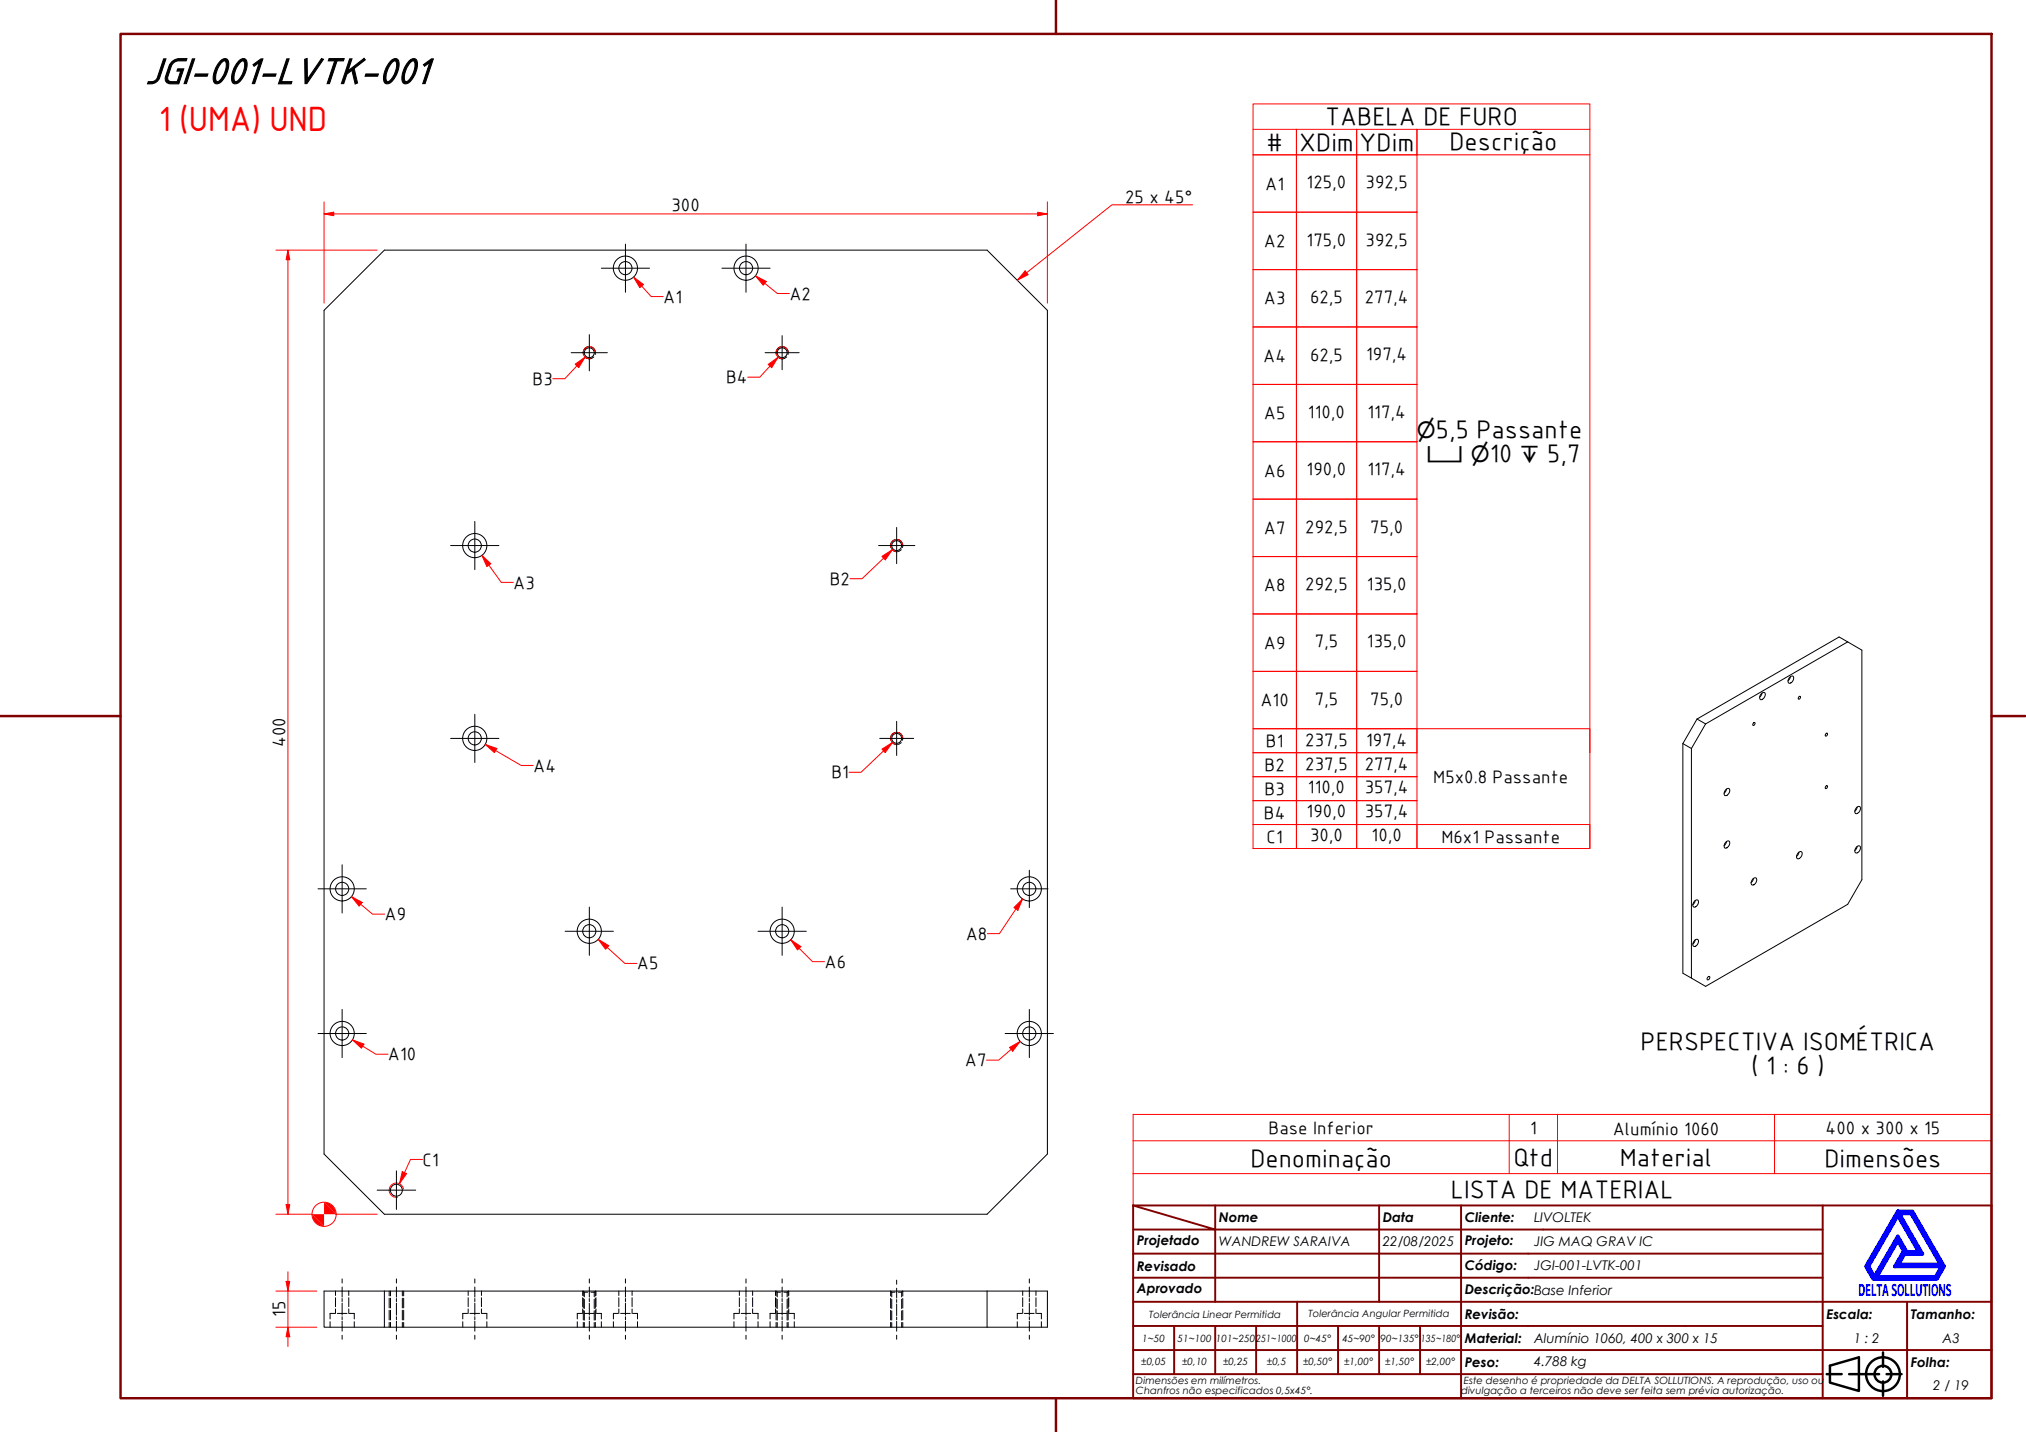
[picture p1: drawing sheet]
<svg xmlns="http://www.w3.org/2000/svg" width="420mm" height="297mm" viewBox="0 0 420 297" stroke-linecap="round" stroke-linejoin="round" font-family="sans-serif">
<!-- layer: Hidden (ABNT) -->
<g fill="none" stroke="#000" stroke-width=".21">
<path d="M121.3 74a1.26 1.26 0 0 0 1.8 0M121.9 71.9a1.21 1.21 0 0 0-.9 1.7M122.5 71.9a1.21 1.21 0 0 1 .9 1.7M161.3 74a1.26 1.26 0 0 0 1.9 0M161.9 71.9a1.24 1.24 0 0 0-.9 1.7M162.5 71.9a1.21 1.21 0 0 1 .9 1.7M185 114a1.22 1.22 0 0 0 1.9 0M185.7 111.9a1.21 1.21 0 0 0-.9 1.7M186.2 111.9a1.21 1.21 0 0 1 1 1.7M185 154a1.22 1.22 0 0 0 1.9 0M185.7 151.9a1.2 1.2 0 0 0-.9 1.7M186.2 151.9a1.2 1.2 0 0 1 1 1.7"/>
<path d="M68.5 274.2v1.1M69.5 272.4h-1v1.2M69.6 267.8v.9M69.6 269.2v1.8M69.6 271.5v.9M70 272.4h2M72.3 267.8v.9M72.3 269.2v1.8M72.3 271.5v.9M72.5 272.4h1v1.2M73.5 274.2v1.1M80.7 267.8v1"/>
<path d="M80.7 269.3v2M80.7 271.8v2M80.7 274.3v1M81 267.8v1M81 269.3v2M81 271.8v2M81 274.3v1M83.4 267.8v1M83.4 269.3v2M83.4 271.8v2M83.4 274.3v1M83.7 267.8v1"/>
<path d="M83.7 269.3v2M83.7 271.8v2M83.7 274.3v1M96 274.2v1.1M97 272.4h-1v1.2M97.1 267.8v.9M97.1 269.2v1.8M97.1 271.5v.9M97.5 272.4h2M99.8 267.8v.9M99.8 269.2v1.8M99.8 271.5v.9"/>
<path d="M99.9 272.4h1.1v1.2M101 274.2v1.1M119.7 274.2v1.1M120.7 272.4h-1v1.2M120.8 267.8v.9M120.8 269.2v1.8M120.8 271.5v.9M120.9 267.8l.1 .1M121 267.8v1M121 269.3v2M121 271.8v2M121 274.3v1"/>
<path d="M121.1 268h.1M121.2 268h.7M121.2 268v1M121.2 269.5v1.9M121.2 271.9v1.9M121.2 274.3v1M121.2 272.4h2M122.6 268h.6M123.2 268v1M123.2 269.5v1.9M123.2 271.9v1.9M123.2 274.3v1"/>
<path d="M123.3 268h-.1M123.5 267.8v1M123.5 269.3v2M123.5 271.8v2M123.5 274.3v1M123.5 267.8l-.1 .1M123.6 267.8v.9M123.6 269.2v1.8M123.6 271.5v.9M123.7 272.4h1v1.2M124.7 274.2v1.1M127.2 274.2v1.1"/>
<path d="M128.2 272.4h-1v1.2M128.3 267.8v.9M128.3 269.2v1.8M128.3 271.5v.9M128.7 272.4h2M131.1 267.8v.9M131.1 269.2v1.8M131.1 271.5v.9M131.2 272.4h1v1.2M132.2 274.2v1.1M152.2 274.2v1.1M153.2 272.4h-1v1.2"/>
<path d="M153.3 267.8v.9M153.3 269.2v1.8M153.3 271.5v.9M153.7 272.4h2M156.1 267.8v.9M156.1 269.2v1.8M156.1 271.5v.9M156.2 272.4h1v1.2M157.2 274.2v1.1M159.7 274.2v1.1M160.7 272.4h-1v1.2M160.8 267.8v.9"/>
<path d="M160.8 269.2v1.8M160.8 271.5v.9M160.9 267.8l.1 .1M161 267.8v1M161 269.3v2M161 271.8v2M161 274.3v1M161.1 268h.1M161.2 268h.7M161.2 268v1M161.2 269.5v1.9M161.2 271.9v1.9"/>
<path d="M161.2 274.3v1M161.2 272.4h2M162.6 268h.6M163.2 268v1M163.2 269.5v1.9M163.2 271.9v1.9M163.2 274.3v1M163.3 268h-.1M163.4 267.8v1M163.4 269.3v2M163.4 271.8v2M163.4 274.3v1"/>
<path d="M163.5 267.8l-.1 .1M163.6 267.8v.9M163.6 269.2v1.8M163.6 271.5v.9M163.7 272.4h1v1.2M164.7 274.2v1.1M184.7 267.8l.1 .1M184.7 267.8v1M184.7 269.3v2M184.7 271.8v2M184.7 274.3v1M184.8 268h.1"/>
<path d="M184.9 268h.7M184.9 268v1M184.9 269.5v1.9M184.9 271.9v1.9M184.9 274.3v1M186.3 268h.7M187 268v1M187 269.5v1.9M187 271.9v1.9M187 274.3v1M187.1 268h-.1M187.2 267.8v1"/>
<path d="M187.2 269.3v2M187.2 271.8v2M187.2 274.3v1M187.2 267.8v.1M211 274.2v1.1M212 272.4h-1v1.2M212.1 267.8v.9M212.1 269.2v1.8M212.1 271.5v.9M212.4 272.4h2.1M214.8 267.8v.9M214.8 269.2v1.8"/>
<path d="M214.8 271.5v.9M215 272.4h1v1.2M216 274.2v1.1"/>
</g>
<!-- layer: Visible (ABNT) -->
<g fill="none" stroke="#000" stroke-width=".21">
<path d="M67.2 64.4l12.5-12.5h125l12.5 12.5v175l-12.5 12.5h-125l-12.5-12.5zM383.2 133.1l2.9 1.8v47.6l-2.9 5.1-29.5 17-4.7-2.7v-47.7M383.2 133.1l-1.8-1-29.5 17M383.2 133.1l-29.5 17.1M350.8 155.3v47.6M351.9 149.1l1.8 1.1-2.9 5.1-1.8-1.1M351.9 149.1l-2.9 5.1M363.7 149.9h.1a.3 .3 0 0 1 .1 .4 .3 .3 0 0 1-.4 .1zM365.4 143.7a.44 .44 0 0 1 .6 .1 .44 .44 0 0 1 0 .6 .71 .71 0 0 1-1 .6v-.7zM365.4 143.7l-.5 .9M371.2 140.5a.47 .47 0 0 1 .6-.2 .47 .47 0 0 1 .1 .7 .72 .72 0 0 1-1 .6l-.1-.5zM371.3 140.4l-.5 .8"/>
<path d="M373.1 144.5l.2-.1a.29 .29 0 0 1 0 .4 .29 .29 0 0 1-.4 .1zM378.7 152.2l.2-.1a.3 .3 0 0 1 0 .4 .3 .3 0 0 1-.4 .1zM357.9 174.7a.46 .46 0 0 1 .7-.2 .46 .46 0 0 1 .1 .7 .71 .71 0 0 1-1.1 .6v-.5zM357.9 163.8a.47 .47 0 0 1 .7-.2 .47 .47 0 0 1 .1 .7 .71 .71 0 0 1-1.1 .6v-.5zM358.1 174.6l-.6 .8M358.1 163.7l-.6 .8M372.9 176.9a.46 .46 0 0 1 .7-.2 .46 .46 0 0 1 .1 .7 .64 .64 0 0 1-.4 .6 .64 .64 0 0 1-.7-.1v-.4zM373.1 176.8l-.5 .8M378.7 163.1l.2-.2a.3 .3 0 0 1 0 .5 .3 .3 0 0 1-.4 0zM385 167.5a.46 .46 0 0 1 .7-.2 .46 .46 0 0 1 .1 .7 .7 .7 0 0 1-1.1 .6v-.5zM385 175.7a.46 .46 0 0 1 .7-.2 .46 .46 0 0 1 .1 .7 .63 .63 0 0 1-.4 .6 .63 .63 0 0 1-.7-.1v-.4zM385.1 167.4l-.4 .9"/>
<path d="M385.1 175.6l-.4 .8M351.4 195.1a.46 .46 0 0 1 .7-.2 .46 .46 0 0 1 .1 .7 .63 .63 0 0 1-.4 .6 .63 .63 0 0 1-.7-.1v-.4zM351.4 186.9a.47 .47 0 0 1 .7-.2 .47 .47 0 0 1 .1 .7 .7 .7 0 0 1-1.1 .6v-.5zM351.6 195l-.5 .8M351.6 186.8l-.5 .8M363.5 182.3a.47 .47 0 0 1 .7-.2 .47 .47 0 0 1 .1 .7 .63 .63 0 0 1-.4 .7 .63 .63 0 0 1-.7-.2v-.4zM363.6 182.2l-.4 .9M354.2 202.7l.2-.2a.38 .38 0 0 1 .1 .5 .38 .38 0 0 1-.5 .2zM79.7 267.8v7.5h-12.5v-7.5h150v7.5h-137.5M204.7 267.8v7.5"/>
<circle cx="129.7" cy="55.6" r="1.37"/>
<circle cx="129.7" cy="55.6" r="2.51"/>
<circle cx="154.7" cy="55.6" r="1.37"/>
<circle cx="154.7" cy="55.6" r="2.51"/>
<circle cx="122.2" cy="73.2" r="1.03"/>
<circle cx="162.2" cy="73.2" r="1.03"/>
<circle cx="98.5" cy="113.2" r="1.37"/>
<circle cx="98.5" cy="113.2" r="2.51"/>
<circle cx="186" cy="113.2" r="1.03"/>
<circle cx="98.5" cy="153.2" r="1.37"/>
<circle cx="98.5" cy="153.2" r="2.51"/>
<circle cx="186" cy="153.2" r="1.03"/>
<circle cx="71" cy="184.4" r="1.37"/>
<circle cx="71" cy="184.4" r="2.51"/>
<circle cx="122.2" cy="193.2" r="1.37"/>
<circle cx="122.2" cy="193.2" r="2.51"/>
<circle cx="162.2" cy="193.2" r="1.37"/>
<circle cx="162.2" cy="193.2" r="2.51"/>
<circle cx="213.5" cy="184.4" r="1.37"/>
<circle cx="213.5" cy="184.4" r="2.51"/>
<circle cx="71" cy="214.4" r="1.37"/>
<circle cx="71" cy="214.4" r="2.51"/>
<circle cx="213.5" cy="214.4" r="1.37"/>
<circle cx="213.5" cy="214.4" r="2.51"/>
<circle cx="82.2" cy="246.9" r="1.24"/>
</g>
<!-- layer: Visible Narrow (ABNT) -->
<path d="M123.4 73a1.26 1.26 0 0 0-1.4-1.1 1.26 1.26 0 0 0-1 1.5 1.26 1.26 0 0 0 1.4 1M163.5 73a1.26 1.26 0 0 0-1.5-1.1 1.26 1.26 0 0 0-1 1.5 1.26 1.26 0 0 0 1.4 1M187.2 113a1.26 1.26 0 0 0-1.5-1.1 1.26 1.26 0 0 0-1 1.5 1.26 1.26 0 0 0 1.5 1M187.2 152.9a1.26 1.26 0 0 0-1.5-1 1.26 1.26 0 0 0-1 1.5 1.26 1.26 0 0 0 1.5 1M83.7 246.6a1.49 1.49 0 0 0-1.8-1.2 1.49 1.49 0 0 0-1.2 1.7 1.49 1.49 0 0 0 1.8 1.3" fill="none" stroke="#f00" stroke-width=".21"/>
<path d="M235 236.6h178v-5.4h-178v12.2M313 231.2v12.2M323 231.2v12.2M368 231.2v12.2M413 236.6v6.8h-178M235 243.4v6.6h178v-6.6" fill="none" stroke="#f00" stroke-width=".21"/>
<!-- layer: Borda A3/A4 (ABNT) -->
<path d="M25 7h388v283h-388zM219 0v7M0 148.5h25M413 148.5h7M219 290v7" fill="none" stroke="#800000" stroke-width=".51"/>
<path d="M393.6 257.3l1.2 2.2-1.8 3.2h9.7l-1.3 2.2h-12.2zM393.6 252.1l4.4 7.6h-2.6l-1.8-3.2-4.9 8.4-1.2-2.2zM393.6 251.3h3l6.6 11.4-1.5 2.6h-13.2l-1.5-2.6zM393.8 251.7h2.5l6.2 10.6h-8.8l1.2-2.2h3.8zM395 259.7h.2l-.1 .2z" fill="none" stroke="#00f" stroke-width=".8"/>
<!-- layer: 0 -->
<path d="M388.5 265.3h13.2" fill="none" stroke="#000" stroke-width=".21"/>
<g fill="none" stroke="#800000" stroke-width=".4">
<path d="M235 250l17 5h-17M235 250h178v40h-178zM252 255h34v5h17M252 255v15M252 250v5M286 250v5h17v5M303 250v5h75M378 250v20h-143M235 260h51v10M235 275h17M243.5 275v10M260.5 275h-8.5v10"/>
<path d="M269 270v15h-8.5M277.5 275v10h-8.5M286 275v10h8.5M294.5 275v10M303 275h-42.5v10M303 260v5h-68M303 275v10h75M303 260h75M303 275h75M378 265h-75v10M395.5 270v10h17.5M413 270h-35v10h17.5v10"/>
<path d="M235 285h25.5M235 280h143v10M277.5 285h8.5M294.5 285h8.5v5"/>
</g>
<g fill="none" stroke="#000" stroke-width=".51">
<path d="M378.8 285h3.1M379.5 283.3l6-1.8v7l-6-1.7zM383.5 285h6.2M390.5 280.5v3M390.5 286.5v3M391.2 285h3.2"/>
<circle cx="390.5" cy="285" r="3.5"/>
<circle cx="390.5" cy="285" r="1.75"/>
</g>
<path d="M59.7 249.9v2" fill="none" stroke="#f00" stroke-width=".21"/>
<path d="M59.3 249.9h.8l-.4 2z" fill="#f00"/>
<path d="M59.7 51.9v2M59.3 249.9h.8l-.4 2z" fill="none" stroke="#f00" stroke-width=".21"/>
<path d="M59.7 51.9l.4 2h-.8z" fill="#f00"/>
<path d="M57.2 51.9h21M59.7 51.9l.4 2h-.8zM59.7 53.9v196M67.2 44.4h2M57.2 251.9h7.6M69.6 251.9h8.6" fill="none" stroke="#f00" stroke-width=".21"/>
<path d="M67.2 44.4l2-.4v.8z" fill="#f00"/>
<path d="M67.2 44.4l2-.4v.8zM215.2 44.4h2" fill="none" stroke="#f00" stroke-width=".21"/>
<path d="M215.2 44l2 .4-2 .4z" fill="#f00"/>
<path d="M67.2 41.9v21M69.2 44.4h146M215.2 44l2 .4-2 .4zM217.2 41.9v21" fill="none" stroke="#f00" stroke-width=".21"/>
<path d="M212.9 56.6l-1.9 1.5" fill="none" stroke="#f00" stroke-width=".21"/>
<path d="M212.6 56.2l.6 .8-2.2 1.1z" fill="#f00"/>
<path d="M212.6 56.2l.6 .8-2.2 1.1zM247.3 42.5h-16.7l-17.7 14.1" fill="none" stroke="#f00" stroke-width=".21"/>
<path d="M59.7 265.8v2" fill="none" stroke="#f00" stroke-width=".21"/>
<path d="M59.3 265.8h.8l-.4 2z" fill="#f00"/>
<path d="M59.3 265.8h.8l-.4 2zM59.7 275.3v2" fill="none" stroke="#f00" stroke-width=".21"/>
<path d="M59.7 275.3l.4 2h-.8z" fill="#f00"/>
<g fill="none" stroke="#f00" stroke-width=".21">
<path d="M57.2 267.8h8.5M57.2 275.3h8.5M59.7 275.3l.4 2h-.8zM59.7 263.8v2M59.7 267.8v7.5M59.7 277.3v2"/>
<circle cx="67.2" cy="251.9" r="2.51"/>
</g>
<g fill="#f00">
<path d="M67.2 249.4a2.49 2.49 0 0 1 2.5 2.5z" fill-rule="evenodd"/>
<path d="M64.7 251.9l2.5 2.5a2.53 2.53 0 0 1-2.5-2.5z" fill-rule="evenodd"/>
<path d="M67.2 249.4v5l-2.5-2.5h5z" fill-rule="evenodd"/>
</g>
<path d="M131.4 57.5l1.7 1.8" fill="none" stroke="#f00" stroke-width=".21"/>
<path d="M131.4 57.5l2 1.5-.7 .7z" fill="#f00"/>
<path d="M131.4 57.5l2 1.5-.7 .7zM133.1 59.3l1.9 2.2h2.5M156.7 57.2l1.9 1.6" fill="none" stroke="#f00" stroke-width=".21"/>
<path d="M156.7 57.2l2.2 1.2-.6 .8z" fill="#f00"/>
<path d="M156.7 57.2l2.2 1.2-.6 .8zM158.6 58.8l2.6 2.1h2.5M99.9 115.2l1.5 2" fill="none" stroke="#f00" stroke-width=".21"/>
<path d="M99.9 115.2l1.9 1.7-.8 .6z" fill="#f00"/>
<path d="M99.9 115.2l1.9 1.7-.8 .6zM101.4 117.2l2.5 3.6h2.5M100.6 154.4l2.2 1.3" fill="none" stroke="#f00" stroke-width=".21"/>
<path d="M100.6 154.4l2.4 .9-.5 .8z" fill="#f00"/>
<path d="M100.6 154.4l2.4 .9-.5 .8zM102.8 155.7l5.3 3.1h2.5M124.1 194.8l1.8 1.7" fill="none" stroke="#f00" stroke-width=".21"/>
<path d="M124.1 194.8l2.2 1.4-.7 .7z" fill="#f00"/>
<path d="M124.1 194.8l2.2 1.4-.7 .7zM125.9 196.5l3.7 3.3h2.5M164 194.9l1.7 1.8" fill="none" stroke="#f00" stroke-width=".21"/>
<path d="M164 194.9l2.1 1.4-.7 .7z" fill="#f00"/>
<path d="M164 194.9l2.1 1.4-.7 .7zM165.7 196.7l2.8 2.8h2.5M211.6 216l-1.9 1.7" fill="none" stroke="#f00" stroke-width=".21"/>
<path d="M209.4 217.3l2.2-1.3-1.6 2z" fill="#f00"/>
<path d="M212.1 186.5l-1.4 2M209.4 217.3l2.2-1.3-1.6 2zM209.7 217.7l-2.6 2.2h-2.5" fill="none" stroke="#f00" stroke-width=".21"/>
<path d="M210.3 188.3l1.8-1.8-1 2.3z" fill="#f00"/>
<path d="M72.9 186l1.9 1.6M210.3 188.3l1.8-1.8-1 2.3zM210.7 188.5l-3.4 5.2h-2.5" fill="none" stroke="#f00" stroke-width=".21"/>
<path d="M72.9 186l2.2 1.2-.6 .8z" fill="#f00"/>
<path d="M72.9 186l2.2 1.2-.6 .8zM74.8 187.6l2.5 2h2.5M73.1 215.7l2.1 1.3" fill="none" stroke="#f00" stroke-width=".21"/>
<path d="M73.1 215.7l2.4 .9-.5 .8z" fill="#f00"/>
<path d="M185.1 154l-1.9 1.8M73.1 215.7l2.4 .9-.5 .8zM75.2 217l2.8 1.7h2.5" fill="none" stroke="#f00" stroke-width=".21"/>
<path d="M182.9 155.4l2.2-1.4-1.5 2.1z" fill="#f00"/>
<path d="M185.1 114l-1.8 1.8M182.9 155.4l2.2-1.4-1.5 2.1zM183.2 155.8l-4.6 4.4h-2.5" fill="none" stroke="#f00" stroke-width=".21"/>
<path d="M182.9 115.4l2.2-1.4-1.5 2.1z" fill="#f00"/>
<path d="M121.3 74.1l-1.7 1.8M182.9 115.4l2.2-1.4-1.5 2.1zM183.3 115.8l-4.5 4.2h-2.5" fill="none" stroke="#f00" stroke-width=".21"/>
<path d="M119.3 75.6l2-1.5-1.3 2.1z" fill="#f00"/>
<path d="M119.3 75.6l2-1.5-1.3 2.1zM119.6 75.9l-2.5 2.7h-2.5M161.4 74.1l-1.7 1.8" fill="none" stroke="#f00" stroke-width=".21"/>
<path d="M159.3 75.6l2.1-1.5-1.4 2.2z" fill="#f00"/>
<path d="M159.3 75.6l2.1-1.5-1.4 2.2zM159.7 75.9l-2.1 2.3h-2.5M83.9 243.3l-1.1 2.2" fill="none" stroke="#f00" stroke-width=".21"/>
<path d="M83.4 243l.9 .4-1.5 2.1z" fill="#f00"/>
<g fill="none" stroke="#f00" stroke-width=".21">
<path d="M259.9 26.8h9v5.3h-9h9v11.9h-9h9v11.9h-9h9v11.9h-9h9v11.9h-9h9v11.9h-9h9v11.9h-9h9v12h-9h9v11.8h-9h9v12h-9h9v11.9h-9h9v4.9h-9h9v5h-9h9v5h-9h9v4.9h-9h9v5v-5h12.4v5v-5h12.6v5v-5h35.8v5M259.9 21.6h69.8v154.4h-69.8zM268.9 26.8h12.4v5.3h-12.4zM268.9 32.1h12.4v11.9h-12.4zM281.3 26.8h12.6v5.3h-12.6zM281.3 32.1h12.6v11.9h-12.6zM329.7 26.8h-35.8v5.3h35.8M268.9 44h12.4v11.9h-12.4zM268.9 55.9h12.4v11.9h-12.4zM281.3 44h12.6v11.9h-12.6zM281.3 55.9h12.6v11.9h-12.6zM268.9 67.8h12.4v11.9h-12.4z"/>
<path d="M268.9 79.7h12.4v11.9h-12.4zM281.3 67.8h12.6v11.9h-12.6zM281.3 79.7h12.6v11.9h-12.6zM268.9 91.6h12.4v11.9h-12.4zM281.3 91.6h12.6v11.9h-12.6zM268.9 103.5h12.4v12h-12.4zM268.9 115.5h12.4v11.8h-12.4zM281.3 103.5h12.6v12h-12.6zM281.3 115.5h12.6v11.8h-12.6zM268.9 127.3h12.4v12h-12.4zM268.9 139.3h12.4v11.9h-12.4zM281.3 127.3h12.6v12h-12.6z"/>
<path d="M281.3 139.3h12.6v11.9h-12.6zM268.9 151.2h12.4v4.9h-12.4zM268.9 156.1h12.4v5h-12.4zM281.3 151.2h12.6v4.9h-12.6zM281.3 156.1h12.6v5h-12.6zM293.9 156.1v-4.9h35.8v4.9M268.9 161.1h12.4v5h-12.4zM268.9 166.1h12.4v4.9h-12.4zM281.3 161.1h12.6v5h-12.6zM281.3 166.1h12.6v4.9h-12.6zM83.4 243l.9 .4-1.5 2.1zM87.6 240.5h-2.5l-1.2 2.8"/>
</g>
<!-- layer: Marca de centro (ISO) -->
<g fill="none" stroke="#000" stroke-width=".21">
<path d="M124.7 55.6h10M129.7 50.6v10M149.7 55.6h10M154.7 50.6v10M118.4 73.2h7.6M122.2 69.4v7.5M158.7 73.2h7M162.2 69.6v7.1M93.5 113.2h10M98.5 108.2v10M182.2 113.2h7.5M185.9 109.4v7.5"/>
<path d="M93.5 153.2h10M98.5 148.2v10M182.4 153.2h7.1M185.9 149.6v7.1M71 179.4v10M66 184.4h10M117.2 193.2h10M122.2 188.2v10M157.2 193.2h10M162.2 188.2v10M209.6 184.4h7.7M213.5 180.5v7.8"/>
<path d="M66 214.4h10M71 209.4v10M208.4 214.4h10.1M213.5 209.4v10M78.2 246.9h8M82.2 242.9v8"/>
</g>
<!-- layer: Linha de centro (ISO) -->
<g fill="none" stroke="#000" stroke-width=".21">
<path d="M71 265.3v.8M71 267v2.1M71 269.4v.6M71 270.3v2.5M71 273.1v.6M71 274.1v2M71 277v.8M82.2 265.3v.8M82.2 267v2.1M82.2 269.4v.6M82.2 270.3v2.5M82.2 273.1v.6"/>
<path d="M82.2 274.1v2M82.2 277v.8M98.5 265.3v.8M98.5 267v2.1M98.5 269.4v.6M98.5 270.3v2.5M98.5 273.1v.6M98.5 274.1v2M98.5 277v.8M122.2 265.3v.8M122.2 267v2.1M122.2 269.4v.6"/>
<path d="M122.2 270.3v2.5M122.2 273.1v.6M122.2 274.1v2M122.2 277v.8M129.7 265.3v.8M129.7 267v2.1M129.7 269.4v.6M129.7 270.3v2.5M129.7 273.1v.6M129.7 274.1v2M129.7 277v.8M154.7 265.3v.8"/>
<path d="M154.7 267v2.1M154.7 269.4v.6M154.7 270.3v2.5M154.7 273.1v.6M154.7 274.1v2M154.7 277v.8M162.2 265.3v.8M162.2 267v2.1M162.2 269.4v.6M162.2 270.3v2.5M162.2 273.1v.6M162.2 274.1v2"/>
<path d="M162.2 277v.8M185.9 265.5v.9M185.9 267.2v2M185.9 269.6v.6M185.9 270.5v2.4M185.9 273.2v.6M185.9 274.1v2M185.9 277v.8M213.5 265.3v.8M213.5 267v2.1M213.5 269.4v.6M213.5 270.3v2.5"/>
<path d="M213.5 273.1v.6M213.5 274.1v2M213.5 277v.8"/>
</g>
<text font-size="8.1" x="30" y="17.3">JGI-001-LVTK-001</text>
<text font-size="7" fill="#f00" x="32.9" y="27.2">1 (UMA) UND</text>
<g font-size="5.4">
<text x="274.8" y="26">TABELA DE FURO</text>
<text x="262.6" y="31.2">#</text>
<text x="269.4" y="31.2">XDim</text>
<text x="281.9" y="31.3">YDim</text>
<text x="300.6" y="31.1">Descrição</text>
<text x="297.8" y="90.8">5,5 Passante</text>
<text x="308.9" y="95.8">10</text>
<text x="320.9" y="95.8">5,7</text>
<text x="340.2" y="217.9">PERSPECTIVA ISOMÉTRICA</text>
<text x="363.2" y="222.8">( 1 : 6 )</text>
<text x="259.3" y="242">Denominação</text>
<text x="313.9" y="241.8">Qtd</text>
<text x="335.9" y="241.8">Material</text>
<text x="378.4" y="242">Dimensões</text>
<text x="300.9" y="248.5">LISTA DE MATERIAL</text>
</g>
<g font-size="4.6">
<text x="293.9" y="90.8">⌀</text>
<text x="295.8" y="95.8">⌴ ⌀</text>
<text x="315.2" y="95.8">↧</text>
</g>
<g font-size="3.9">
<text x="262.4" y="39.3">A1</text>
<text x="271" y="39.1">125,0</text>
<text x="283.2" y="39.1">392,5</text>
<text x="139.3" y="43.8">300</text>
<text x="233.3" y="42.2">25 x 45°</text>
<text x="262.1" y="51.2">A2</text>
<text x="271" y="51">175,0</text>
<text x="283.2" y="51">392,5</text>
<text x="137.5" y="62.8">A1</text>
<text x="163.7" y="62.1">A2</text>
<text x="262.1" y="63.1">A3</text>
<text x="271.7" y="62.9">62,5</text>
<text x="283.1" y="62.9">277,4</text>
<text x="262" y="75">A4</text>
<text x="271.7" y="74.8">62,5</text>
<text x="283.3" y="74.8">197,4</text>
<text x="110.4" y="79.8">B3</text>
<text x="150.6" y="79.5">B4</text>
<text x="262.1" y="87">A5</text>
<text x="271.3" y="86.7">110,0</text>
<text x="283.6" y="86.7">117,4</text>
<text x="262.1" y="98.9">A6</text>
<text x="271" y="98.6">190,0</text>
<text x="283.6" y="98.6">117,4</text>
<text x="262.1" y="110.8">A7</text>
<text x="270.7" y="110.5">292,5</text>
<text x="284.2" y="110.5">75,0</text>
<text x="106.4" y="122.1">A3</text>
<text x="172.1" y="121.3">B2</text>
<text x="262.1" y="122.7">A8</text>
<text x="270.7" y="122.4">292,5</text>
<text x="283.5" y="122.4">135,0</text>
<text x="262.1" y="134.6">A9</text>
<text x="272.6" y="134.3">7,5</text>
<text x="283.5" y="134.3">135,0</text>
<text x="261.4" y="146.5">A10</text>
<text x="272.6" y="146.2">7,5</text>
<text x="284.2" y="146.2">75,0</text>
<text x="59.2" y="155" transform="rotate(-90 59.2 155)">400</text>
<text x="262.5" y="154.9">B1</text>
<text x="270.7" y="154.7">237,5</text>
<text x="283.3" y="154.7">197,4</text>
<text x="110.6" y="160">A4</text>
<text x="172.4" y="161.5">B1</text>
<text x="262.3" y="159.9">B2</text>
<text x="270.7" y="159.6">237,5</text>
<text x="283.1" y="159.6">277,4</text>
<text x="262.3" y="164.9">B3</text>
<text x="271.3" y="164.6">110,0</text>
<text x="283.1" y="164.6">357,4</text>
<text x="297.2" y="162.4">M5x0.8 Passante</text>
<text x="262.1" y="169.8">B4</text>
<text x="271" y="169.6">190,0</text>
<text x="283.1" y="169.6">357,4</text>
<text x="262.7" y="174.8">C1</text>
<text x="271.7" y="174.5">30,0</text>
<text x="284.5" y="174.5">10,0</text>
<text x="298.9" y="174.8">M6x1 Passante</text>
<text x="79.8" y="190.9">A9</text>
<text x="200.3" y="194.9">A8</text>
<text x="132.1" y="201.1">A5</text>
<text x="171" y="200.8">A6</text>
<text x="80.5" y="219.9">A10</text>
<text x="200.1" y="221.2">A7</text>
<text x="263.1" y="235.2">Base Inferior</text>
<text x="317.3" y="235.2">1</text>
<text x="334.5" y="235.3">Alumínio 1060</text>
<text x="378.6" y="235.2">400 x 300 x 15</text>
<text x="87.6" y="241.8">C1</text>
<text x="59.2" y="273.2" transform="rotate(-90 59.2 273.2)">15</text>
</g>
<text font-size="3.9" fill="#00f" x="385.4" y="268.8">DELTASOLLUTIONS</text>
<g font-size="2.8">
<text x="252.8" y="253.5">Nome</text>
<text x="286.8" y="253.5">Data</text>
<text x="303.8" y="253.6">Cliente:</text>
<text x="318.1" y="253.5">LIVOLTEK</text>
<text x="235.8" y="263.6">Revisado</text>
<text x="235.8" y="258.3">Projetado</text>
<text x="252.8" y="258.5">WANDREW SARAIVA</text>
<text x="286.8" y="258.4">22/08/2025</text>
<text x="303.8" y="263.4">Código:</text>
<text x="303.8" y="258.3">Projeto:</text>
<text x="318.1" y="263.5">JGI-001-LVTK-001</text>
<text x="318.1" y="258.5">JIG MAQ GRAV IC</text>
<text x="235.8" y="268.3">Aprovado</text>
<text x="303.8" y="268.3">Descrição:Base Inferior</text>
<text x="303.8" y="273.6">Revisão:</text>
<text x="378.8" y="273.5">Escala:</text>
<text x="396.3" y="273.5">Tamanho:</text>
<text x="303.8" y="278.6">Material:</text>
<text x="318.1" y="278.5">Alumínio 1060, 400 x 300 x 15</text>
<text x="384.4" y="278.5">1 : 2</text>
<text x="402.8" y="278.5">A3</text>
<text x="303.8" y="283.5">Peso:</text>
<text x="318.1" y="283.3">4.788 kg</text>
<text x="396.3" y="283.5">Folha:</text>
<text x="400.9" y="288.4">2 / 19</text>
</g>
<g font-size="2.1">
<text x="238.3" y="273.3">Tolerância Linear Permitida</text>
<text x="271.4" y="273.1">Tolerância Angular Permitida</text>
<text x="236.9" y="278.3">1~50</text>
<text x="244.2" y="278.3">51~100</text>
<text x="252.1" y="278.3">101~250</text>
<text x="260.5" y="278.3">251~1000</text>
<text x="270.5" y="278.3">0~45°</text>
<text x="278.4" y="278.3">45~90°</text>
<text x="286.3" y="278.3">90~135°</text>
<text x="294.7" y="278.3">135~180°</text>
<text x="235.6" y="287.1">Dimensões em milímetros.</text>
<text x="236.6" y="283.2">±0,05</text>
<text x="245.2" y="283.2">±0,10</text>
<text x="253.7" y="283.2">±0,25</text>
<text x="262.7" y="283.2">±0,5</text>
<text x="270.2" y="283.2">±0,50°</text>
<text x="278.7" y="283.2">±1,00°</text>
<text x="287.2" y="283.2">±1,50°</text>
<text x="295.7" y="283.2">±2,00°</text>
<text x="303.6" y="287.1">Este desenho é propriedade da DELTA SOLLUTIONS. A reprodução, uso ou</text>
<text x="235.6" y="289.2">Chanfros não especificados 0,5x45°.</text>
<text x="303" y="289.2">divulgação a terceiros não deve ser feita sem prévia autorização.</text>
</g>
</svg>
